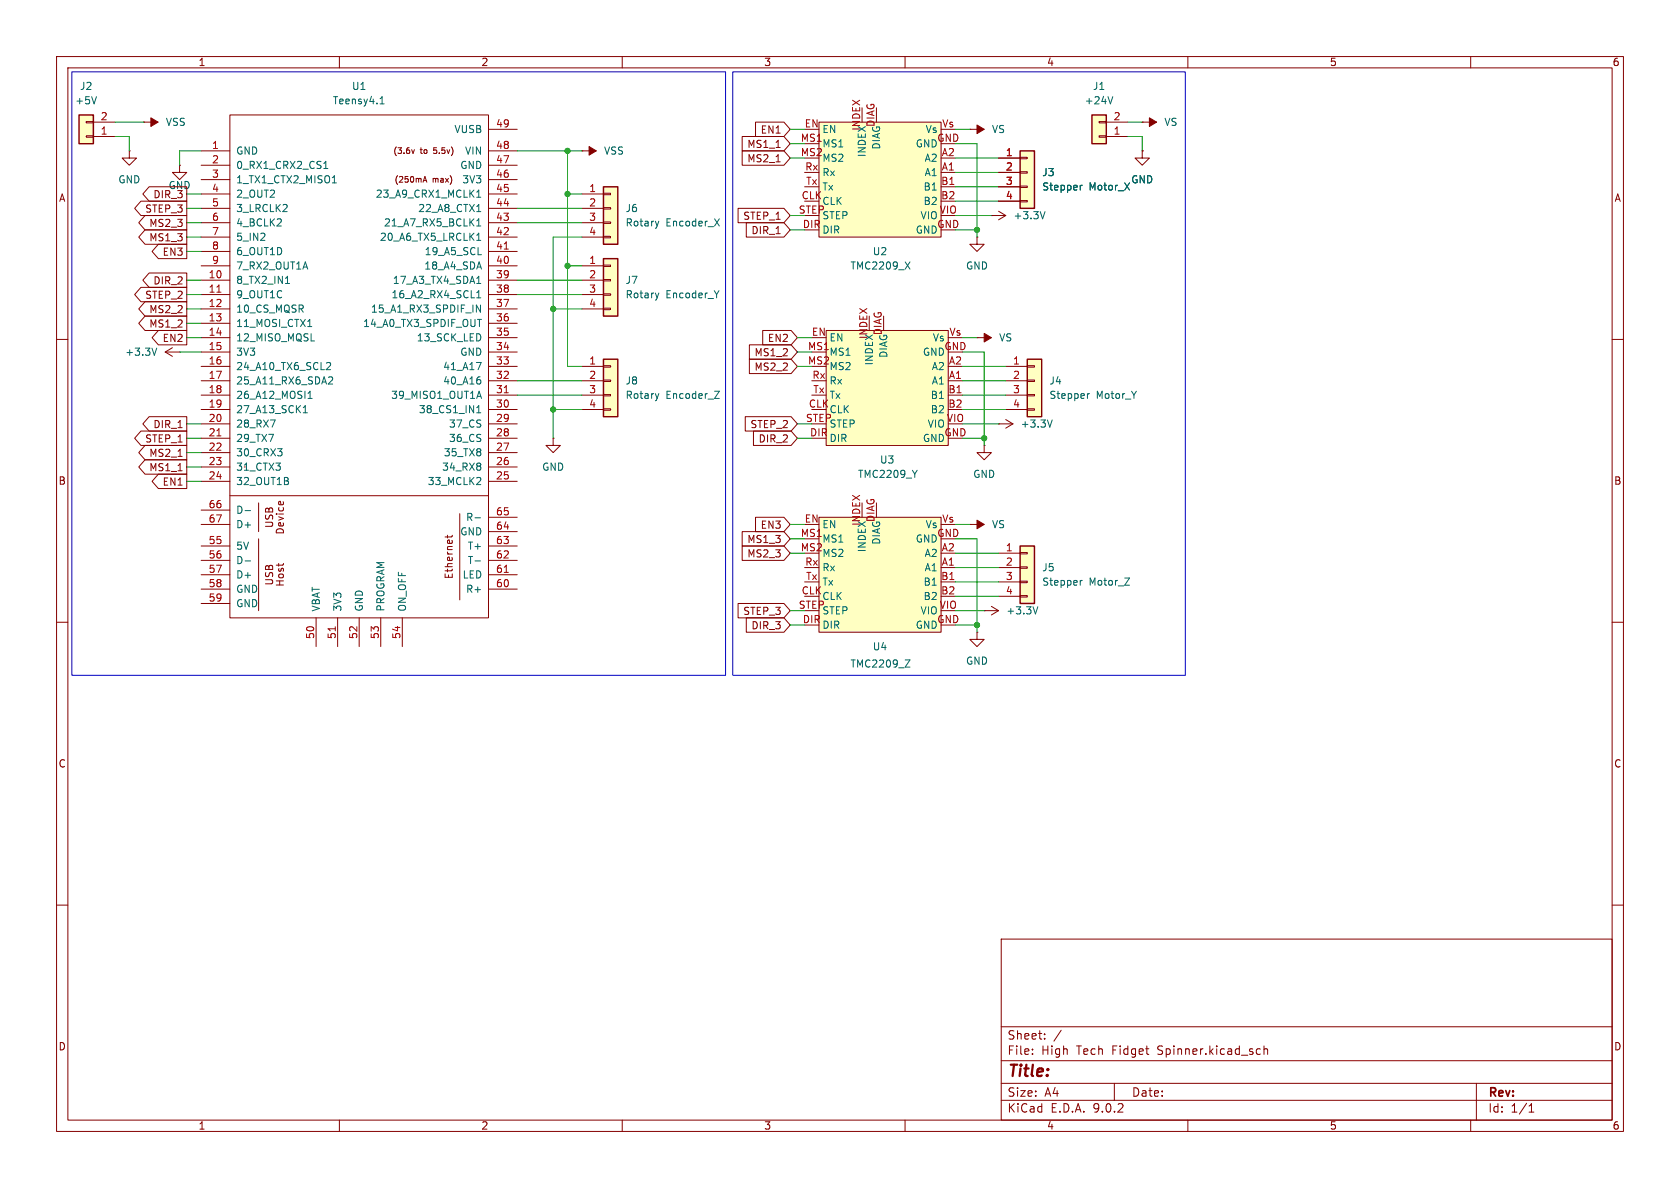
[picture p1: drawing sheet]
<svg xmlns="http://www.w3.org/2000/svg" width="297mm" height="210mm" viewBox="0 0 297 210" stroke-linecap="round" stroke-linejoin="round" font-family="sans-serif">
<g fill="none" stroke="#840000" stroke-width=".18">
<path d="M10 10h277v190h-277zM12 12h273v186h-273zM60 10v2M110 10v2M160 10v2M210 10v2M260 10v2M172.7 59.7h.1M172.7 41.9v1.3h1.3l-1.3 1.3-1.3-1.3h1.3M172.7 41.9h.1M172.7 59.7h2.6M10 60h2"/>
<path d="M174 78.7v1.3h1.3l-1.3 1.3-1.3-1.3h1.3M174 78.7h.1M176.5 74.9h.1M176.5 74.9h2.6M177.8 74.2l1.3 .7M179.1 74.9l-1.3 .8M285 60h2M10 110h2M285 110h2M10 160h2M177 166h108v32h-108zM285 160h2"/>
<path d="M60 198v2M110 198v2M160 198v2M177 194.5h108M177 191.5h108M177 187.5h108M177 181.5h108M182.5 186.3v.1M182.5 185.5v.1M184.7 183.6v.1M184.7 182.8v.1M187.6 182.1l-1.3 2"/>
<path d="M197 191.5v3M210 198v2M222.4 185.4l.4 .1M222.8 186.3l-.4 .1M223.5 185.5l.2-.1 .3 .1 .1 .9M223.5 184.9v1.5M260 198v2M261 191.5v6.5M270.3 196.6h.9M270.3 195.5l.4-.4v1.5"/>
</g>
<path d="M186 74.2l-.4 1.3" fill="none" stroke="#006464" stroke-width=".18"/>
<path d="M174 58.9l1.3 .8-1.3 .8z" fill="#840000" stroke="#840000" stroke-width=".18"/>
<path d="M146 58.4h21.6v20.3h-21.6z" fill="#ffffc2"/>
<path d="M146 58.4h21.6v20.3h-21.6zM167.6 67.3h2.6M167.6 69.9h2.6" fill="none" stroke="#840000" stroke-width=".18"/>
<path d="M162.1 83.1l-.4 .7" fill="none" stroke="#006464" stroke-width=".18"/>
<path d="M181.6 63.5h2.5v10.2h-2.5z" fill="#ffffc2"/>
<path d="M181.6 63.5h2.5v10.2h-2.5z" fill="none" stroke="#840000" stroke-width=".25"/>
<g fill="none" stroke="#840000" stroke-width=".18">
<path d="M22.9 26.7v1.2h1.2l-1.2 1.3-1.3-1.3h1.3M22.9 26.7h.1M25.4 21.6h.1M25.4 21.6h2.5M171.4 22.9h.1M171.4 22.9h2.6M175.3 38.1h.1M175.3 38.1h2.5M176.5 37.3l1.3 .8M177.8 38.1l-1.3 .8M177.8 64.8h3.8M177.8 67.3h3.8"/>
<path d="M177.8 69.9h3.8M177.8 72.4h3.8M181.6 64.6h1.3v.3h-1.3zM181.6 67.2h1.3v.2h-1.3zM181.6 69.7h1.3v.3h-1.3zM181.6 72.3h1.3v.2h-1.3z"/>
</g>
<path d="M184.7 37.4l-.4 1.3M192.2 69.6v.8M192.6 69.6l-.4 .2" fill="none" stroke="#006464" stroke-width=".18"/>
<g fill="#840000" stroke="#840000" stroke-width=".18">
<path d="M26.7 20.8l1.2 .8-1.2 .8z"/>
<path d="M172.7 22.1l1.3 .8-1.3 .7z"/>
</g>
<path d="M180.3 26.7h2.6v10.1h-2.6z" fill="#ffffc2"/>
<path d="M180.3 26.7h2.6v10.1h-2.6z" fill="none" stroke="#840000" stroke-width=".25"/>
<path d="M176.5 27.9h3.8M176.5 30.5h3.8M176.5 33h3.8M176.5 35.6h3.8M180.3 27.8h1.3v.3h-1.3zM180.3 30.4h1.3v.2h-1.3zM180.3 32.9h1.3v.2h-1.3zM180.3 35.4h1.3v.3h-1.3zM201.9 21.6h.1M201.9 21.6h2.6" fill="none" stroke="#840000" stroke-width=".18"/>
<path d="M191 32.8v.8M191.3 32.8l-.3 .2" fill="none" stroke="#006464" stroke-width=".18"/>
<path d="M203.2 20.8l1.3 .8-1.3 .8z" fill="#840000" stroke="#840000" stroke-width=".18"/>
<path d="M144.8 91.4h21.6v20.4h-21.6z" fill="#ffffc2"/>
<path d="M144.8 91.4h21.6v20.4h-21.6zM166.4 100.3h2.5M166.4 102.9h2.5" fill="none" stroke="#840000" stroke-width=".18"/>
<path d="M160 116.7h.9l-.9 1.2h.9" fill="none" stroke="#006464" stroke-width=".18"/>
<path d="M180.3 96.5h2.6v10.2h-2.6z" fill="#ffffc2"/>
<path d="M180.3 96.5h2.6v10.2h-2.6z" fill="none" stroke="#840000" stroke-width=".25"/>
<g fill="none" stroke="#840000" stroke-width=".18">
<path d="M171.4 92.7h.1M171.4 92.7h2.6M176.5 97.8h3.8M180.3 97.7h1.3v.2h-1.3zM172.7 111.8v1.2h1.3l-1.3 1.3-1.3-1.3h1.3M172.7 111.8h.1M174 108h.1M174 108h2.5M175.3 107.2l1.2 .8M176.5 100.3h3.8M176.5 102.9h3.8M176.5 105.4h3.8"/>
<path d="M176.5 108l-1.2 .7M180.3 100.2h1.3v.3h-1.3zM180.3 102.7h1.3v.3h-1.3zM180.3 105.3h1.3v.2h-1.3z"/>
</g>
<path d="M183.5 107.3l-.4 1.2M191 102.6v.8M191.3 102.6l-.3 .2" fill="none" stroke="#006464" stroke-width=".18"/>
<path d="M172.7 91.9l1.3 .8-1.3 .8z" fill="#840000" stroke="#840000" stroke-width=".18"/>
<path d="M193 20.3h2.6v5.1h-2.6z" fill="#ffffc2"/>
<path d="M193 20.3h2.6v5.1h-2.6z" fill="none" stroke="#840000" stroke-width=".25"/>
<g fill="none" stroke="#840000" stroke-width=".18">
<path d="M35.6 36.8h5M35.6 39.4h5M35.6 26.7h5M35.6 29.2h5M35.6 31.8h5M35.6 34.3h5M40.6 20.3h45.8v88.9h-45.8zM73.3 26.5l-.3 .6M74.8 32.2l.3-1 .4 1M74.9 31.9h.5M86.4 36.8h5M86.4 39.4h5"/>
<path d="M86.4 22.9h5M86.4 26.7h5M86.4 29.2h5M86.4 31.8h5M86.4 34.3h5M194.3 24h1.3v.3h-1.3zM194.3 21.5h1.3v.2h-1.3zM195.6 24.1h3.8M195.6 21.6h3.8M35.6 41.9h5M35.6 44.5h5M35.6 47h5"/>
<path d="M35.6 49.5h5M35.6 52.1h5M35.6 54.6h5M35.6 57.2h5M35.6 59.7h5M86.4 41.9h5M86.4 44.5h5M86.4 47h5M86.4 49.5h5M86.4 52.1h5M86.4 54.6h5M86.4 57.2h5"/>
<path d="M86.4 59.7h5M29.2 62.2l1.3 .8M29.2 62.2h2.5M30.5 61.5l-1.3 .7M31.7 62.2h.1M35.6 62.2h5M35.6 64.8h5M35.6 67.3h5M35.6 69.9h5M35.6 72.4h5M35.6 74.9h5M35.6 77.5h5"/>
<path d="M86.4 62.2h5M86.4 64.8h5M86.4 67.3h5M86.4 69.9h5M86.4 72.4h5M86.4 74.9h5M86.4 77.5h5M35.6 80h5M35.6 82.6h5M35.6 85.1h5M35.6 90.2h5M35.6 92.7h5"/>
<path d="M35.6 96.5h5M35.6 99.1h5M40.6 87.6h45.8M45.7 88.9v5.1M45.7 95.3v12.7M49.3 88.7l.3-.1 .1 .6M79.1 94.6v.5M80 94.6l-.2 .3h-1.1M81.3 90.8v15.2M86.4 80h5M86.4 82.6h5M86.4 85.1h5"/>
<path d="M86.4 96.5h5M86.4 99.1h5M86.4 91.4h5M86.4 94h5M35.6 101.6h5M35.6 104.1h5M35.6 106.7h5M55.9 109.2v5.1M59.7 109.2v5.1M63.5 109.2v5.1M67.3 109.2v5.1M71.1 109.2v5.1"/>
<path d="M86.4 101.6h5M86.4 104.1h5"/>
</g>
<g fill="none" stroke="#006464" stroke-width=".18">
<path d="M67.2 18.4h.7M67.2 17.5l.4-.4v1.3M196.7 17.1l-.4 1.3M57.2 29.8h.8M57.4 28.8l.2-.3v1.3M58.7 32.3h.8M84.3 34.9h.7M84.3 34l.3-.4v1.3M84.3 39l.3-.3v1.2M84.3 37.4h.7M84.3 39.9h.7M50.5 50.1h.7"/>
<path d="M54.4 57.7h.7M84.2 53.9l.7 1.3v-1.3M84.3 50.1h.7M84.3 41.6l.3-.4v1.3M84.3 51.7l.3-.3v1.2M84.3 42.5h.7M84.3 52.6h.7M84.4 56.5h.7M84.5 45h.6M84.5 49l.1-.2v1.3M27.7 61.5l-.4 1.3M47.8 74.2h.9l-.6 1.3"/>
<path d="M53.6 73h.7M53.6 72.1l.4-.4v1.3M54.5 70.4h.7M54.5 69.5l.3-.3v1.2M57.9 64.1h.4l.1 .3-.7 .9h.7M58.3 66.6l.4 .1 .1 .3-.8 .9h.8M84.2 64.1h.9l-.6 1.2M84.3 73h.7M84.3 72.1l.3-.4v1.3M84.4 70.1h.6M84.7 69.2l.4 1.2M84.9 67.2l.1 .1-.1 .5"/>
<path d="M43.3 90.3h1M43.3 99.2h1M84 99.2h.9M84 91.5h.9M84.9 84.5l.1 .1-.1 .3-.7 .8h.8"/>
</g>
<path d="M38.3 51.7h.8M89.1 44h.8M38.3 77.1h.8M89.1 69.4h.8M59.3 110.8v.7M89.1 101.2h.8" fill="none" stroke="#a90000" stroke-width=".18"/>
<path d="M144.8 21.6h21.6v20.3h-21.6z" fill="#ffffc2"/>
<path d="M31.7 29.2v1.3h1.3l-1.3 1.3-1.2-1.3h1.2M31.7 29.2h.1M144.8 21.6h21.6v20.3h-21.6zM166.4 30.5h2.5M166.4 33h2.5M201.9 26.7v1.2h1.3l-1.3 1.3-1.2-1.3h1.2M201.9 26.7h.1M97.8 77.5v1.2h1.3l-1.3 1.3-1.3-1.3h1.3M97.8 77.5h.1" fill="none" stroke="#840000" stroke-width=".18"/>
<path d="M160 46.3l.9 1.3M160.9 46.3l-.9 1.3" fill="none" stroke="#006464" stroke-width=".18"/>
<path d="M106.7 63.5h2.5v10.2h-2.5z" fill="#ffffc2"/>
<path d="M106.7 63.5h2.5v10.2h-2.5z" fill="none" stroke="#840000" stroke-width=".25"/>
<path d="M102.9 26.7h.1M102.9 26.7h2.5M102.9 64.8h3.8M102.9 67.3h3.8M102.9 69.9h3.8M102.9 72.4h3.8M106.7 64.6h1.2v.3h-1.2zM106.7 67.2h1.2v.2h-1.2zM106.7 69.7h1.2v.3h-1.2zM106.7 72.3h1.2v.2h-1.2z" fill="none" stroke="#840000" stroke-width=".18"/>
<path d="M116.5 69.6l-.3 .8M126.3 69.2h.9l-.9 1.2h.9" fill="none" stroke="#006464" stroke-width=".18"/>
<path d="M104.1 25.9l1.3 .8-1.3 .7z" fill="#840000" stroke="#840000" stroke-width=".18"/>
<path d="M106.7 33h2.5v10.2h-2.5z" fill="#ffffc2"/>
<path d="M106.7 33h2.5v10.2h-2.5z" fill="none" stroke="#840000" stroke-width=".25"/>
<path d="M102.9 34.3h3.8M102.9 36.8h3.8M102.9 39.4h3.8M106.7 34.2h1.2v.2h-1.2zM106.7 36.7h1.2v.3h-1.2zM106.7 39.2h1.2v.3h-1.2zM102.9 41.9h3.8M106.7 41.8h1.2v.2h-1.2z" fill="none" stroke="#840000" stroke-width=".18"/>
<path d="M116.5 39.1l-.3 .8M126.3 38.7l.9 1.2M127.2 38.7l-.9 1.2" fill="none" stroke="#006464" stroke-width=".18"/>
<path d="M106.7 45.7h2.5v10.2h-2.5z" fill="#ffffc2"/>
<path d="M106.7 45.7h2.5v10.2h-2.5z" fill="none" stroke="#840000" stroke-width=".25"/>
<path d="M102.9 47h3.8M102.9 49.5h3.8M102.9 52.1h3.8M102.9 54.6h3.8M106.7 46.9h1.2v.2h-1.2zM106.7 49.4h1.2v.3h-1.2zM106.7 51.9h1.2v.3h-1.2zM106.7 54.5h1.2v.2h-1.2z" fill="none" stroke="#840000" stroke-width=".18"/>
<path d="M116.5 51.8l-.3 .8M127.1 51.4l-.4 .6" fill="none" stroke="#006464" stroke-width=".18"/>
<path d="M14 20.3h2.5v5.1h-2.5z" fill="#ffffc2"/>
<path d="M14 20.3h2.5v5.1h-2.5z" fill="none" stroke="#840000" stroke-width=".25"/>
<g fill="none" stroke="#840000" stroke-width=".18">
<path d="M15.2 24h1.3v.3h-1.3zM15.2 21.5h1.3v.2h-1.3zM16.5 24.1h3.8M16.5 21.6h3.8M24.9 35.6h8.1v2.5h-8.1l-1.1-1.3zM25.6 38.1h7.4v2.5h-7.4l-1.1-1.2zM26.4 33h6.6v2.6h-6.6l-1.1-1.3zM130.5 36.8h8.1l1.1 1.3-1.1 1.3h-8.1zM131.2 24.1h7.4l1.1 1.3-1.1 1.3h-7.4zM131.2 26.7h7.4l1.1 1.2-1.1 1.3h-7.4zM131.9 39.4h6.7l1.1 1.2-1.1 1.3h-6.7zM133.6 21.6h5l1.1 1.3-1.1 1.2h-5z"/>
<path d="M137.2 26.1h.7M137.2 28.6h.7M176.5 27.9h3.8M176.5 30.5h3.8M176.5 33h3.8M176.5 35.6h3.8M201.9 26.7h.1M24.9 50.8h8.1v2.5h-8.1l-1.1-1.2zM25.6 55.9h7.4v2.5h-7.4l-1.1-1.2zM25.6 53.3h7.4v2.6h-7.4l-1.1-1.3zM25.6 40.6h7.4v2.6h-7.4l-1.1-1.3zM26.4 48.3h6.6v2.5h-6.6l-1.1-1.3z"/>
<path d="M28 43.2h5v2.5h-5l-1.1-1.2zM28 58.4h5v2.6h-5l-1.1-1.3zM134.8 58.4h5.1l1.1 1.3-1.1 1.3h-5.1zM24.9 76.2h8.1v2.5h-8.1l-1.1-1.2zM25.6 78.7h7.4v2.6h-7.4l-1.1-1.3zM26.4 73.7h6.6v2.5h-6.6l-1.1-1.3zM131.8 73.7h8.1l1.1 1.2-1.1 1.3h-8.1zM132.5 61h7.4l1.1 1.2-1.1 1.3h-7.4zM132.5 63.5h7.4l1.1 1.3-1.1 1.2h-7.4zM133.2 76.2h6.7l1.1 1.3-1.1 1.2h-6.7zM25.6 81.3h7.4v2.5h-7.4l-1.1-1.2zM28 83.8h5v2.6h-5l-1.1-1.3z"/>
<path d="M31.5 80.7h.7M31.5 83.2h.7M131.2 96.5h7.4l1.1 1.3-1.1 1.3h-7.4zM131.2 94h7.4l1.1 1.3-1.1 1.2h-7.4zM133.6 91.4h5l1.1 1.3-1.1 1.3h-5zM130.5 106.7h8.1l1.1 1.3-1.1 1.2h-8.1zM131.9 109.2h6.7l1.1 1.3-1.1 1.3h-6.7z"/>
</g>
<path d="M17.1 17.1l-.5 1.3M191 32.8v.8M191.3 32.8l-.3 .2" fill="none" stroke="#006464" stroke-width=".18"/>
<g fill="none" stroke="#009600" stroke-width=".18">
<path d="M20.3 21.6h5.1M20.3 24.1h2.6v2.6M33 39.4h2.6M33 34.3h2.6M33 36.8h2.6M35.6 26.7h-3.9v2.5M91.4 39.4h11.5M91.4 36.8h11.5M91.4 26.7h11.5M100.3 26.7v38.1h2.6M100.3 34.3h2.6M139.7 22.9h2.5"/>
<path d="M139.7 25.4h2.5M139.7 38.1h2.5M139.7 27.9h2.5M168.9 25.4h3.8v16.5M168.9 22.9h2.5M168.9 38.1h6.4M168.9 27.9h7.6M168.9 33h7.6M168.9 30.5h7.6M168.9 35.6h7.6M199.4 21.6h2.5M199.4 24.1h2.5v2.6"/>
<path d="M33 59.7h2.6M33 52.1h2.6M33 44.5h2.6M33 54.6h2.6M33 49.5h2.6M33 57.2h2.6M33 41.9h2.6M91.4 52.1h11.5M91.4 49.5h11.5M97.8 54.6h5.1M100.3 47h2.6M102.9 41.9h-5.1v35.6"/>
<path d="M139.7 40.6h2.5M141 59.7h2.5M168.9 40.6h3.8M170.2 59.7h2.5M31.7 62.2h3.9M33 74.9h2.6M33 77.5h2.6M91.4 69.9h11.5M91.4 67.3h11.5M97.8 72.4h5.1M141 74.9h2.5M141 62.2h2.5"/>
<path d="M141 64.8h2.5M141 77.5h2.5M170.2 72.4h7.6M170.2 69.9h7.6M170.2 67.3h7.6M170.2 74.9h6.3M170.2 62.2h3.8v16.5M170.2 64.8h7.6M170.2 77.5h3.8M33 82.6h2.6M33 80h2.6M33 85.1h2.6"/>
<path d="M139.7 97.8h2.5M139.7 92.7h2.5M139.7 95.3h2.5M168.9 95.3h3.8v16.5M168.9 97.8h7.6M168.9 92.7h2.5M139.7 110.5h2.5M139.7 108h2.5M168.9 110.5h3.8M168.9 108h5.1M168.9 102.9h7.6M168.9 105.4h7.6"/>
<path d="M168.9 100.3h7.6"/>
</g>
<path d="M12.7 12.7h115.6v106.7h-115.6zM129.5 12.7h80v106.7h-80z" fill="none" stroke="#0000c2" stroke-width=".18"/>
<g fill="#009600" stroke="#009600" stroke-width=".18">
<circle cx="172.7" cy="40.6" r=".46"/>
<circle cx="97.8" cy="54.6" r=".46"/>
<circle cx="100.3" cy="47" r=".46"/>
<circle cx="97.8" cy="72.4" r=".46"/>
<circle cx="100.3" cy="26.7" r=".46"/>
<circle cx="100.3" cy="34.3" r=".46"/>
<circle cx="174" cy="77.5" r=".46"/>
<circle cx="172.7" cy="110.5" r=".46"/>
</g>
<text font-size="2.8" fill="#840000" x="178" y="190.9">Title:</text>
<g font-size="2.1" fill="#840000">
<text x="178" y="184">Sheet:</text>
<text x="178" y="186.7">File:</text>
<text x="184.1" y="186.7">High</text>
<text x="190.4" y="186.7">Tech</text>
<text x="196.8" y="186.7">Fidget</text>
<text x="204.9" y="186.7">Spinner.kicad_sch</text>
<text x="178" y="196.9">KiCad</text>
<text x="178" y="194.1">Size:</text>
<text x="184.7" y="194.1">A4</text>
<text x="185.7" y="196.9">E.D.A.</text>
<text x="193.3" y="196.9">9.0.2</text>
<text x="200" y="194.1">Date:</text>
<text x="263" y="194.3">Rev:</text>
<text x="263" y="196.9">Id:</text>
<text x="267.1" y="196.9">1/1</text>
</g>
<g font-size="1.8" fill="#840000">
<text x="35" y="11.9">1</text>
<text x="85" y="11.9">2</text>
<text x="135" y="11.9">3</text>
<text x="185" y="11.9">4</text>
<text x="235" y="11.9">5</text>
<text x="285" y="11.9">6</text>
<text x="134.4" y="23.8">EN1</text>
<text x="132" y="26.4">MS1_1</text>
<text x="132" y="28.9">MS2_1</text>
<text x="10.3" y="35.9">A</text>
<text x="27" y="35.2">DIR_3</text>
<text x="29.7" y="33.6">GND</text>
<text x="285.3" y="35.9">A</text>
<text x="25.6" y="37.8">STEP_3</text>
<text x="26.3" y="40.3">MS2_3</text>
<text x="131.3" y="39.1">STEP_1</text>
<text x="132.7" y="41.6">DIR_1</text>
<text x="26.3" y="42.9">MS1_3</text>
<text x="28.7" y="45.4">EN3</text>
<text x="25.6" y="53">STEP_2</text>
<text x="27" y="50.5">DIR_2</text>
<text x="26.3" y="58.1">MS1_2</text>
<text x="26.3" y="55.6">MS2_2</text>
<text x="28.7" y="60.6">EN2</text>
<text x="133.3" y="63.2">MS1_2</text>
<text x="133.3" y="65.7">MS2_2</text>
<text x="135.6" y="60.6">EN2</text>
<text x="27" y="75.9">DIR_1</text>
<text x="132.6" y="75.9">STEP_2</text>
<text x="25.6" y="78.4">STEP_1</text>
<text x="26.3" y="81">MS2_1</text>
<text x="26.3" y="83.5">MS1_1</text>
<text x="134" y="78.4">DIR_2</text>
<text x="10.3" y="85.9">B</text>
<text x="28.7" y="86">EN1</text>
<text x="285.3" y="85.9">B</text>
<text x="48.5" y="93.4" transform="rotate(-90 48.5 93.4)">USB</text>
<text x="50.4" y="94.6" transform="rotate(-90 50.4 94.6)">Device</text>
<text x="134.4" y="93.7">EN3</text>
<text x="132" y="98.7">MS2_3</text>
<text x="132" y="96.2">MS1_3</text>
<text x="48.5" y="103.6" transform="rotate(-90 48.5 103.6)">USB</text>
<text x="50.4" y="103.8" transform="rotate(-90 50.4 103.8)">Host</text>
<text x="80.2" y="102.5" transform="rotate(-90 80.2 102.5)">Ethernet</text>
<text x="131.3" y="108.9">STEP_3</text>
<text x="132.7" y="111.4">DIR_3</text>
<text x="10.3" y="135.9">C</text>
<text x="285.3" y="135.9">C</text>
<text x="10.3" y="185.9">D</text>
<text x="285.3" y="185.9">D</text>
<text x="35" y="199.9">1</text>
<text x="85" y="199.9">2</text>
<text x="135" y="199.9">3</text>
<text x="185" y="199.9">4</text>
<text x="235" y="199.9">5</text>
<text x="285" y="199.9">6</text>
</g>
<g font-size="1.8" fill="#006464">
<text x="14" y="16.1">J2</text>
<text x="62.1" y="16.1">U1</text>
<text x="193.1" y="16.1">J1</text>
<text x="13.2" y="18.6">+5V</text>
<text x="29.2" y="22.5">VSS</text>
<text x="58.7" y="18.6">Teensy4.1</text>
<text x="80.2" y="23.7">VUSB</text>
<text x="145.3" y="23.7">EN</text>
<text x="175.3" y="23.7">VS</text>
<text x="191.7" y="18.6">+24V</text>
<text x="205.7" y="22.5">VS</text>
<text x="41.7" y="27.5">GND</text>
<text x="82.1" y="27.5">VIN</text>
<text x="106.7" y="27.5">VSS</text>
<text x="145.3" y="28.8">MS2</text>
<text x="153.3" y="27.9" transform="rotate(-90 153.3 27.9)">INDEX</text>
<text x="163.4" y="28.8">A2</text>
<text x="20.8" y="32.6">GND</text>
<text x="41.7" y="30.1">0_RX1_CRX2_CS1</text>
<text x="41.7" y="32.6">1_TX1_CTX2_MISO1</text>
<text x="41.7" y="35.2">2_OUT2</text>
<text x="66.3" y="35.2">23_A9_CRX1_MCLK1</text>
<text x="81.3" y="30.1">GND</text>
<text x="81.6" y="32.6">3V3</text>
<text x="145.3" y="31.3">Rx</text>
<text x="145.3" y="33.9">Tx</text>
<text x="163.2" y="33.9">B1</text>
<text x="163.4" y="31.3">A1</text>
<text x="184.2" y="31.3">J3</text>
<text x="184.2" y="33.9">Stepper</text>
<text x="192.5" y="33.9">Motor_X</text>
<text x="199.9" y="32.6">GND</text>
<text x="41.7" y="37.7">3_LRCLK2</text>
<text x="41.7" y="40.2">4_BCLK2</text>
<text x="67.8" y="40.2">21_A7_RX5_BCLK1</text>
<text x="73.8" y="37.7">22_A8_CTX1</text>
<text x="110.5" y="37.7">J6</text>
<text x="110.5" y="40.2">Rotary</text>
<text x="117.7" y="40.2">Encoder_X</text>
<text x="145.3" y="41.5">DIR</text>
<text x="163.2" y="36.4">B2</text>
<text x="179.1" y="39">+3.3V</text>
<text x="41.7" y="42.8">5_IN2</text>
<text x="41.7" y="45.3">6_OUT1D</text>
<text x="41.7" y="47.9">7_RX2_OUT1A</text>
<text x="67.1" y="42.8">20_A6_TX5_LRCLK1</text>
<text x="74.9" y="47.9">18_A4_SDA</text>
<text x="75" y="45.3">19_A5_SCL</text>
<text x="150.2" y="47.9">TMC2209_X</text>
<text x="154.2" y="45.3">U2</text>
<text x="170.7" y="47.9">GND</text>
<text x="41.7" y="50.4">8_TX2_IN1</text>
<text x="41.7" y="52.9">9_OUT1C</text>
<text x="69.1" y="52.9">16_A2_RX4_SCL1</text>
<text x="69.4" y="50.4">17_A3_TX4_SDA1</text>
<text x="110.5" y="50.4">J7</text>
<text x="110.5" y="52.9">Rotary</text>
<text x="117.7" y="52.9">Encoder_Y</text>
<text x="41.7" y="55.5">10_CS_MQSR</text>
<text x="41.7" y="58">11_MOSI_CTX1</text>
<text x="64.1" y="58">14_A0_TX3_SPDIF_OUT</text>
<text x="65.5" y="55.5">15_A1_RX3_SPDIF_IN</text>
<text x="22" y="63.1">+3.3V</text>
<text x="41.7" y="60.6">12_MISO_MQSL</text>
<text x="41.7" y="63.1">3V3</text>
<text x="41.7" y="65.6">24_A10_TX6_SCL2</text>
<text x="73.6" y="60.6">13_SCK_LED</text>
<text x="78.2" y="65.6">41_A17</text>
<text x="81.3" y="63.1">GND</text>
<text x="146.6" y="60.6">EN</text>
<text x="146.6" y="65.6">MS2</text>
<text x="154.5" y="64.7" transform="rotate(-90 154.5 64.7)">INDEX</text>
<text x="157.1" y="63.4" transform="rotate(-90 157.1 63.4)">DIAG</text>
<text x="163.1" y="63.1">GND</text>
<text x="164.6" y="65.6">A2</text>
<text x="176.5" y="60.6">VS</text>
<text x="41.7" y="68.2">25_A11_RX6_SDA2</text>
<text x="41.7" y="70.7">26_A12_MOSI1</text>
<text x="69.1" y="70.7">39_MISO1_OUT1A</text>
<text x="78.2" y="68.2">40_A16</text>
<text x="110.5" y="68.2">J8</text>
<text x="110.5" y="70.7">Rotary</text>
<text x="117.7" y="70.7">Encoder_Z</text>
<text x="146.6" y="68.2">Rx</text>
<text x="146.6" y="70.7">Tx</text>
<text x="164.4" y="70.7">B1</text>
<text x="164.6" y="68.2">A1</text>
<text x="185.4" y="68.2">J4</text>
<text x="185.4" y="70.7">Stepper</text>
<text x="193.8" y="70.7">Motor_Y</text>
<text x="41.7" y="73.3">27_A13_SCK1</text>
<text x="41.7" y="75.8">28_RX7</text>
<text x="74" y="73.3">38_CS1_IN1</text>
<text x="79.3" y="75.8">37_CS</text>
<text x="146.6" y="75.8">STEP</text>
<text x="164.4" y="73.3">B2</text>
<text x="180.3" y="75.8">+3.3V</text>
<text x="41.7" y="78.3">29_TX7</text>
<text x="41.7" y="80.9">30_CRX3</text>
<text x="41.7" y="83.4">31_CTX3</text>
<text x="78.1" y="83.4">34_RX8</text>
<text x="78.4" y="80.9">35_TX8</text>
<text x="79.3" y="78.3">36_CS</text>
<text x="95.8" y="83.4">GND</text>
<text x="146.6" y="78.3">DIR</text>
<text x="155.5" y="82.1">U3</text>
<text x="163.1" y="78.3">GND</text>
<text x="41.7" y="86">32_OUT1B</text>
<text x="75.5" y="86">33_MCLK2</text>
<text x="151.6" y="84.7">TMC2209_Y</text>
<text x="172" y="84.7">GND</text>
<text x="41.7" y="91">D-</text>
<text x="41.7" y="93.6">D+</text>
<text x="81.3" y="94.8">GND</text>
<text x="82.3" y="92.3">R-</text>
<text x="145.3" y="93.6">EN</text>
<text x="175.3" y="93.6">VS</text>
<text x="41.7" y="97.4">5V</text>
<text x="41.7" y="99.9">D-</text>
<text x="82.6" y="97.4">T+</text>
<text x="82.6" y="99.9">T-</text>
<text x="145.3" y="98.7">MS2</text>
<text x="145.3" y="101.2">Rx</text>
<text x="153.3" y="97.7" transform="rotate(-90 153.3 97.7)">INDEX</text>
<text x="163.4" y="98.7">A2</text>
<text x="163.4" y="101.2">A1</text>
<text x="184.2" y="101.2">J5</text>
<text x="41.7" y="102.5">D+</text>
<text x="41.7" y="105">GND</text>
<text x="41.7" y="107.5">GND</text>
<text x="81.7" y="102.5">LED</text>
<text x="82.3" y="105">R+</text>
<text x="145.3" y="103.7">Tx</text>
<text x="163.2" y="103.7">B1</text>
<text x="163.2" y="106.3">B2</text>
<text x="184.2" y="103.7">Stepper</text>
<text x="192.5" y="103.7">Motor_Z</text>
<text x="56.7" y="108.2" transform="rotate(-90 56.7 108.2)">VBAT</text>
<text x="60.6" y="108.2" transform="rotate(-90 60.6 108.2)">3V3</text>
<text x="64.4" y="108.2" transform="rotate(-90 64.4 108.2)">GND</text>
<text x="68.2" y="108.2" transform="rotate(-90 68.2 108.2)">PROGRAM</text>
<text x="72" y="108.2" transform="rotate(-90 72 108.2)">ON_OFF</text>
<text x="145.3" y="108.8">STEP</text>
<text x="145.3" y="111.4">DIR</text>
<text x="177.8" y="108.8">+3.3V</text>
<text x="150.2" y="118.2">TMC2209_Z</text>
<text x="154.2" y="115.2">U4</text>
<text x="170.7" y="117.7">GND</text>
</g>
<g font-size="1.8" fill="#a90000">
<text x="17.7" y="23.9">1</text>
<text x="17.7" y="21.3">2</text>
<text x="87.6" y="22.6">49</text>
<text x="142.2" y="22.6">EN</text>
<text x="152.1" y="23.2" transform="rotate(-90 152.1 23.2)">INDEX</text>
<text x="154.7" y="22.5" transform="rotate(-90 154.7 22.5)">DIAG</text>
<text x="163.5" y="23.7">Vs</text>
<text x="166.5" y="22.6">Vs</text>
<text x="196.8" y="23.9">1</text>
<text x="196.8" y="21.3">2</text>
<text x="37.4" y="26.4">1</text>
<text x="37.4" y="29">2</text>
<text x="87.6" y="26.4">48</text>
<text x="87.6" y="29">47</text>
<text x="141.5" y="25.1">MS1</text>
<text x="141.5" y="27.7">MS2</text>
<text x="145.3" y="26.3">MS1</text>
<text x="155.8" y="26.5" transform="rotate(-90 155.8 26.5)">DIAG</text>
<text x="161.8" y="26.3">GND</text>
<text x="165.6" y="25.1">GND</text>
<text x="166.4" y="27.7">A2</text>
<text x="177.7" y="27.7">1</text>
<text x="37.4" y="31.5">3</text>
<text x="37.4" y="34">4</text>
<text x="87.6" y="31.5">46</text>
<text x="87.6" y="34">45</text>
<text x="104.1" y="34">1</text>
<text x="141.6" y="35.3">CLK</text>
<text x="142.3" y="30.2">Rx</text>
<text x="142.4" y="32.8">Tx</text>
<text x="166.3" y="32.8">B1</text>
<text x="166.3" y="35.3">B2</text>
<text x="166.4" y="30.2">A1</text>
<text x="177.7" y="30.2">2</text>
<text x="177.7" y="32.8">3</text>
<text x="177.7" y="35.3">4</text>
<text x="37.4" y="36.6">5</text>
<text x="37.4" y="39.1">6</text>
<text x="37.4" y="41.7">7</text>
<text x="87.6" y="36.6">44</text>
<text x="87.6" y="39.1">43</text>
<text x="87.6" y="41.7">42</text>
<text x="104.1" y="36.6">2</text>
<text x="104.1" y="39.1">3</text>
<text x="104.1" y="41.7">4</text>
<text x="141.1" y="37.8">STEP</text>
<text x="141.8" y="40.4">DIR</text>
<text x="145.3" y="36.4">CLK</text>
<text x="145.3" y="39">STEP</text>
<text x="161.8" y="41.5">GND</text>
<text x="162.6" y="39">VIO</text>
<text x="165.6" y="40.4">GND</text>
<text x="166" y="37.8">VIO</text>
<text x="37.4" y="44.2">8</text>
<text x="37.4" y="46.7">9</text>
<text x="87.6" y="44.2">41</text>
<text x="87.6" y="46.7">40</text>
<text x="104.1" y="46.7">1</text>
<text x="36.8" y="49.3">10</text>
<text x="36.8" y="51.8">11</text>
<text x="87.6" y="49.3">39</text>
<text x="87.6" y="51.8">38</text>
<text x="104.1" y="49.3">2</text>
<text x="104.1" y="51.8">3</text>
<text x="36.8" y="54.4">12</text>
<text x="36.8" y="56.9">13</text>
<text x="36.8" y="59.4">14</text>
<text x="87.6" y="54.4">37</text>
<text x="87.6" y="56.9">36</text>
<text x="87.6" y="59.4">35</text>
<text x="104.1" y="54.4">4</text>
<text x="143.4" y="59.4">EN</text>
<text x="156" y="59.4" transform="rotate(-90 156 59.4)">DIAG</text>
<text x="167.7" y="59.4">Vs</text>
<text x="36.8" y="62">15</text>
<text x="36.8" y="64.5">16</text>
<text x="87.6" y="64.5">33</text>
<text x="87.6" y="62">34</text>
<text x="104.1" y="64.5">1</text>
<text x="142.7" y="62">MS1</text>
<text x="142.7" y="64.5">MS2</text>
<text x="146.6" y="63.1">MS1</text>
<text x="153.4" y="60" transform="rotate(-90 153.4 60)">INDEX</text>
<text x="164.8" y="60.6">Vs</text>
<text x="166.9" y="62">GND</text>
<text x="167.7" y="64.5">A2</text>
<text x="179" y="64.5">1</text>
<text x="36.8" y="67.1">17</text>
<text x="36.8" y="69.6">18</text>
<text x="87.6" y="67.1">32</text>
<text x="87.6" y="69.6">31</text>
<text x="104.1" y="67.1">2</text>
<text x="104.1" y="69.6">3</text>
<text x="143.5" y="67.1">Rx</text>
<text x="143.7" y="69.6">Tx</text>
<text x="167.6" y="69.6">B1</text>
<text x="167.7" y="67.1">A1</text>
<text x="179" y="67.1">2</text>
<text x="179" y="69.6">3</text>
<text x="36.8" y="72.1">19</text>
<text x="36.8" y="74.7">20</text>
<text x="36.8" y="77.2">21</text>
<text x="87.6" y="72.1">30</text>
<text x="87.6" y="74.7">29</text>
<text x="87.6" y="77.2">28</text>
<text x="104.1" y="72.1">4</text>
<text x="142.4" y="74.7">STEP</text>
<text x="142.9" y="72.1">CLK</text>
<text x="143.1" y="77.2">DIR</text>
<text x="146.6" y="73.3">CLK</text>
<text x="163.9" y="75.8">VIO</text>
<text x="166.9" y="77.2">GND</text>
<text x="167.3" y="74.7">VIO</text>
<text x="167.6" y="72.1">B2</text>
<text x="179" y="72.1">4</text>
<text x="36.8" y="79.8">22</text>
<text x="36.8" y="82.3">23</text>
<text x="87.6" y="79.8">27</text>
<text x="87.6" y="82.3">26</text>
<text x="36.8" y="84.8">24</text>
<text x="36.8" y="89.9">66</text>
<text x="87.6" y="84.8">25</text>
<text x="36.8" y="92.5">67</text>
<text x="87.6" y="91.2">65</text>
<text x="87.6" y="93.7">64</text>
<text x="141.5" y="95">MS1</text>
<text x="142.2" y="92.5">EN</text>
<text x="152.1" y="93.1" transform="rotate(-90 152.1 93.1)">INDEX</text>
<text x="154.7" y="92.4" transform="rotate(-90 154.7 92.4)">DIAG</text>
<text x="163.5" y="93.6">Vs</text>
<text x="165.6" y="95">GND</text>
<text x="166.5" y="92.5">Vs</text>
<text x="36.8" y="96.3">55</text>
<text x="36.8" y="98.8">56</text>
<text x="36.8" y="101.3">57</text>
<text x="87.6" y="96.3">63</text>
<text x="87.6" y="98.8">62</text>
<text x="87.6" y="101.3">61</text>
<text x="141.5" y="97.5">MS2</text>
<text x="142.3" y="100.1">Rx</text>
<text x="145.3" y="96.1">MS1</text>
<text x="155.8" y="96.4" transform="rotate(-90 155.8 96.4)">DIAG</text>
<text x="161.8" y="96.1">GND</text>
<text x="166.4" y="97.5">A2</text>
<text x="166.4" y="100.1">A1</text>
<text x="177.7" y="97.5">1</text>
<text x="177.7" y="100.1">2</text>
<text x="36.8" y="103.9">58</text>
<text x="36.8" y="106.4">59</text>
<text x="87.6" y="103.9">60</text>
<text x="141.1" y="107.7">STEP</text>
<text x="141.6" y="105.2">CLK</text>
<text x="142.4" y="102.6">Tx</text>
<text x="145.3" y="106.3">CLK</text>
<text x="166" y="107.7">VIO</text>
<text x="166.3" y="102.6">B1</text>
<text x="166.3" y="105.2">B2</text>
<text x="177.7" y="102.6">3</text>
<text x="177.7" y="105.2">4</text>
<text x="55.6" y="113.1" transform="rotate(-90 55.6 113.1)">50</text>
<text x="59.4" y="113.1" transform="rotate(-90 59.4 113.1)">51</text>
<text x="63.2" y="113.1" transform="rotate(-90 63.2 113.1)">52</text>
<text x="67.1" y="113.1" transform="rotate(-90 67.1 113.1)">53</text>
<text x="70.9" y="113.1" transform="rotate(-90 70.9 113.1)">54</text>
<text x="141.8" y="110.2">DIR</text>
<text x="161.8" y="111.4">GND</text>
<text x="162.6" y="108.8">VIO</text>
<text x="165.6" y="110.2">GND</text>
</g>
<g font-size="1.4" fill="#840000">
<text x="69.4" y="27.4">(3.6v</text>
<text x="74.3" y="27.4">to</text>
<text x="76.8" y="27.4">5.5v)</text>
<text x="69.6" y="32.5">(250mA</text>
<text x="76.5" y="32.5">max)</text>
</g>
</svg>
